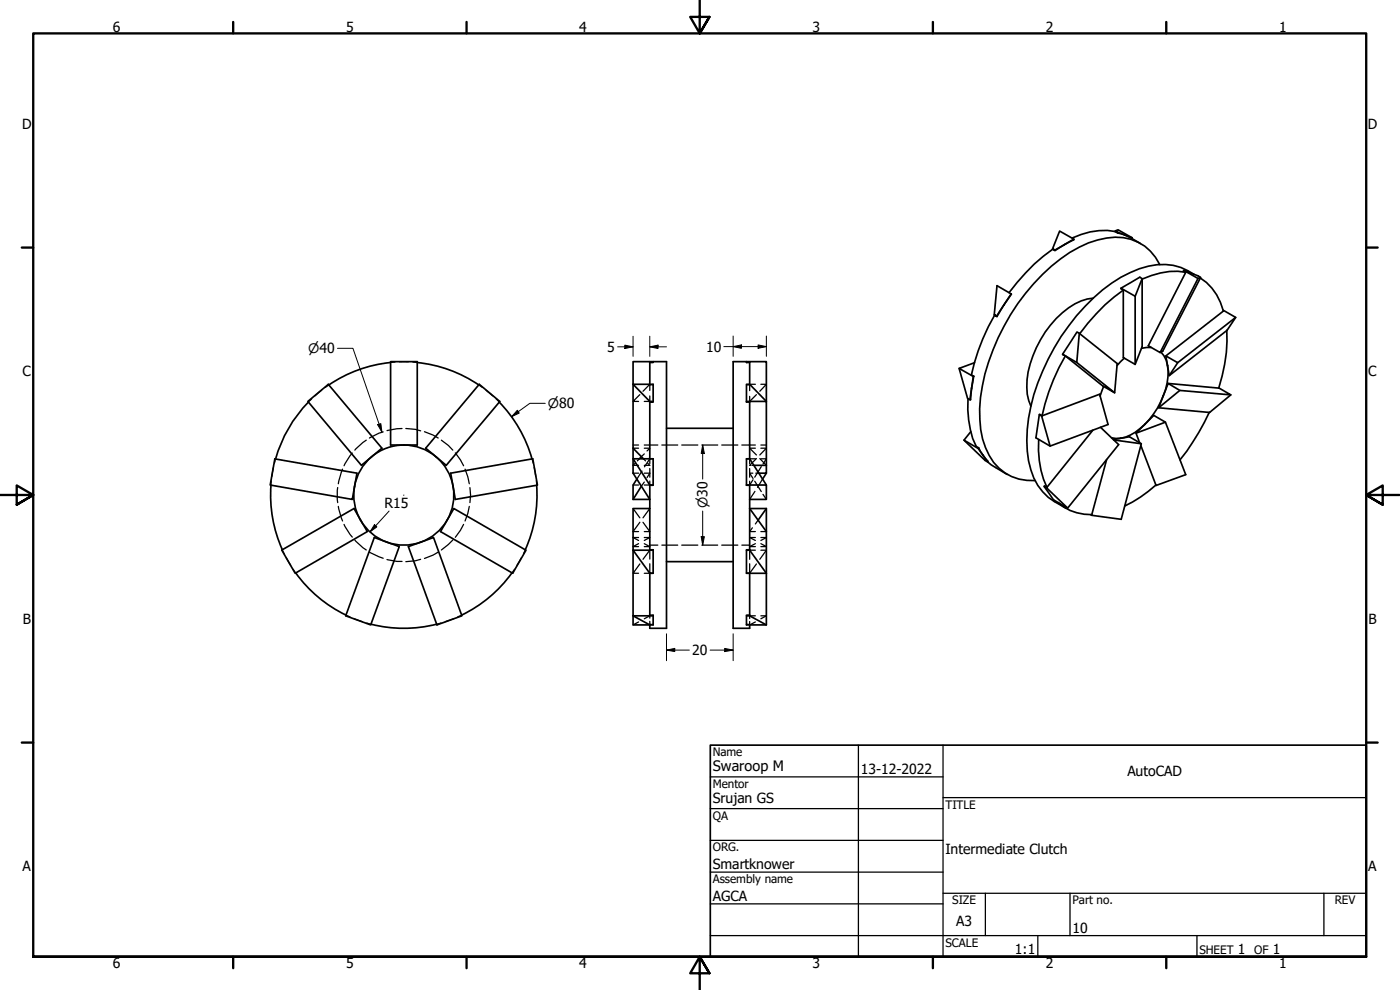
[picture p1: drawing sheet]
<svg xmlns="http://www.w3.org/2000/svg" width="420mm" height="297mm" viewBox="0 0 420 297" stroke-linecap="round" stroke-linejoin="round" font-family="sans-serif">
<!-- layer: Hidden (ANSI) -->
<g fill="none" stroke="#000" stroke-width=".38">
<path d="M93.5 119.7l-1 .9M96.5 117.1l-2 1.7M98.7 115.5l-1.1 .8M118.6 108.6l-1.4 .2M119.9 108.6h2.7M123.9 108.6l1.3 .2M143.7 115.5l1.1 .8M145.9 117.1l2 1.7M148.9 119.7l1 .9M192 118.4l-2 2h1.6M195 117.1v-1.8l-2 2.1M195 118.8v1.6h-1.6"/>
<path d="M195 115.5h.3M195.6 115.5h.4M224 115.5h.3M224.7 115.5h.3M225 108.5v.3M225 118.9v1.7M226.7 115.3h-1.7v1.9M227 118.4l-2 2M228.3 115.3h1.7l-2 2.1M82.7 137.7l-.3 1.3M105.7 135.9l-2.4 3.8M109.9 132.1l-3.4 3"/>
<path d="M115 129.6l-1.3 .4-2.8 1.4M120.6 128.6l-4.5 .6M121.8 128.6l2.9 .2 1.5 .5M127.4 129.5l2.6 1 1.5 .9M132.5 132.1l2.1 1.6 1.3 1.4M136.7 135.9l1.5 2.1 .9 1.7M159.7 137.7l.3 1.3M190 133.5h1.6M190 134.5h1.6M190.6 139l-.6 .6h1.6M191.9 137.7l-.6 .6M193.1 137.7l.6 .6"/>
<path d="M193.4 133.5h4M193.4 134.5h1.6l-.8 .8M193.4 136.2l-.9 .8M194.4 139l.6 .6h-1.6M195 137.7l-1.6 2.4M195 137.7v1.4M195 137.7h.3M195.6 137.7h.4M198.6 133.5h4.8M204.6 133.5h4.8M210.6 133.5h4.8M216.6 133.5h4.8"/>
<path d="M222.6 133.5h4.1M224 137.7h.3M224.7 137.7h.3M225 137.7v1.4M225.8 139.6h.5M226.7 137.7h-1.7M226.7 134.5h-1.7l2 2M227 137.6l-2 2h.4M228 137.6l2 2M228.3 133.5h1.7M228.3 134.5h1.7l-2 2M228.3 137.7h1.7l-1 1.5"/>
<path d="M81.4 144.3l-.1 1.3M82 140.3l-.4 2.6M101.3 146.3v4.5M101.5 151.9l1.3 4.4M102.8 140.8l-1.3 4.3M103.3 157.3l2.4 3.8M139.1 157.3l-.9 1.8-1.5 2.1M139.6 140.8l.8 2.3 .4 2M140.8 151.9l-.4 2.1-.8 2.3M141 146.3l.2 2.2-.2 2.3M160.3 140.3l.5 2.6M161 144.3l.1 1.3"/>
<path d="M190 142h1.6M190 145.5h1.6M190 152.6l2 2.8M192 156.7l-2 2.8h1.6M192.7 141.3l-1.6 2.4M193 156.7l2 2.8h-1.6M193.4 142h1.6l-.8 1.3M193.4 144.6l-.9 1.3M195 140.6v2.6M195 144.3v1.2h-1.6M195 152.6l-2 2.8M225 140.6v2.6"/>
<path d="M225.8 158.4l-.8 1.1h1.7M225.9 142h-.9l1 1.6M226 143.9l-1 1.7v-1.2M226.5 144.4l2 3.1M226.6 147.4l-1.6 2.4M226.8 142h1M227.5 156.1l-.8 1.1M228.3 159.5h1.7M228.5 140l-2 3.2M228.9 143.7l-1.6 2.5M229 148.3l1 1.5M84.7 165l.6 1.2"/>
<path d="M85.9 167.4l1.3 2.3M87.9 170.8l.8 1.1M106.5 162l3.4 3M110.9 165.7l4.1 1.8M116.1 167.9l3 .6h1.5M126.2 167.8l-1.5 .5-2.9 .2M131.5 165.7l-1.5 .8-2.6 1.1M135.9 162l-3.4 3M154.4 170.8l-.7 1.1M156.5 167.4l-1.4 2.3M157.7 165l-.6 1.2M191.6 163.1l-1.6 .9h1.6"/>
<path d="M191.6 161.3h-1.6l1.6 .9M192 169.2l-2 2.8h1.6M193.4 163.1l1.6 .9h-1.6M193.4 161.3h1.6l-1.6 .9M195 171.9l-1.6 .1M195 165v2.8M195 169.1v2.8M195 171.9h.3M195 165.1l-2 2.7M195 163.6h2.4M195.6 171.9h.4M198.6 163.6h4.8"/>
<path d="M204.6 163.6h4.8M210.6 163.6h4.8M216.6 163.6h4.8M222.6 163.6h2.4M224 171.9h.3M224.7 171.9h.3M225 169.1v2.9l2-2.8M226.7 163.1l-1.7 .9h1.7M226.7 161.3h-1.7l1.7 .9M226.7 165.1h-1.7v2.7M228.3 163.1l1.7 .9h-1.7M228.3 161.3h1.7l-1.7 .9"/>
<path d="M228.3 165.1h1.7l-2 2.7M103.8 184.6l1.2 .5M106.3 185.7l2.5 .8M110 186.9l1.3 .4M132.3 186.9l-1.2 .4M136.1 185.7l-2.5 .8M138.6 184.6l-1.2 .5M191.6 186.6l-1.6 .9M195 184.6v.9M195 186.4v1.1M195 187.3h.3M195 184.8l-1.6 .9"/>
<path d="M195.6 187.3h.4M224 187.3h.3M225 186.5v.9l-.3-.1M226.7 184.8h-1.7v.8M226.7 186.6l-1.7 .8M228.3 184.8h1.7l-1.7 .9"/>
</g>
<!-- layer: Visible (ANSI) -->
<g fill="none" stroke="#000" stroke-width=".51">
<path d="M315.9 74.8a54.3 54.3 0 0 0-13.1 13M315.9 74.6l.7 .6zM319.5 73.4l2.8-1.7v.2zM319.5 73.4l-2.9 1.8M319.5 73.4l-2.9 1.6M322.3 71.7l-4.3-2.4-2.1 5.3M334.6 69.5a20.6 20.6 0 0 0-12.8 1.9M334.8 69.3l.7 .4-.1 .2-.8-.4zM334.8 69.3l.7-.4 4.3 2.5M335.4 69.9l2.2 .6M335.5 69.7l2.1 .8M337.6 70.5l2.2 .9-.1 .2"/>
<path d="M337.6 70.5l4.7 2.6M348 79.4a14.4 14.4 0 0 0-15.9-8 35.6 35.6 0 0 0-19.2 10.9 63.8 63.8 0 0 0-18.9 40.3 24.7 24.7 0 0 0 4.2 16.1 14.2 14.2 0 0 0 12.4 5.5M298.4 94.5l.8 .5zM298.5 94.5a61.4 61.4 0 0 0-7 18l.7 .4M301.2 91.6l2.3-3.3-4.3-2.6-.8 8.8M301.2 91.6l-2 3.4M301.2 91.6l-2.1 3.3M303.5 88.2l-2.3 3.4M323.9 100l-.7 8.8M328.1 89.5a17.8 17.8 0 0 0-11.1 6.1 31.7 31.7 0 0 0-8.8 20.6l.1 2.1 1.1 3.5M336.4 86.5l4.3 2.4v20.4M337.1 87a53.3 53.3 0 0 0-13.1 13.1"/>
<path d="M342.8 83.7v20.3l-2.1 5.3-3.6-2v-20.3M342.8 83.7l-.7-.5-5.7 3.3 .7 .5M342.8 83.6l-2.1 5.3M355.3 81.1l4.3 1.7 .7 .4-.1 .2M355.3 81.1l4.2 2.5-11.3 22.2-3.6-2.1 11.3-22-.7-.4zM355.9 81.7a20.8 20.8 0 0 0-13.1 2M358.4 82.3a17 17 0 0 0-16.5-1.7 47 47 0 0 0-21.2 17.2 60.2 60.2 0 0 0-12.5 34.4 23 23 0 0 0 4.7 15.4l1.7 1.6 5.4 3.3M360.2 83.4a15.9 15.9 0 0 1 7 9.9l-17.3 13.5 .5 2.9M360.2 83.4l-11.3 22-.7 .4M360.3 83.2l-.8 .4M367.1 93.1l3.7 2.1-17.4 13.6-3.5-2M368.2 99.2a45.7 45.7 0 0 1-2.4 17.2l-15.2-1.4-1.5 3.7"/>
<path d="M368.2 99.2l-17.3 13.5-.5-3M370.8 95.2l-2.6 4M117.2 108.8a40 40 0 0 0-18.5 6.7M117.2 108.5h8v25h-8zM125.2 108.8a40 40 0 0 1 18.5 6.7M143.8 115.3l6.2 5.1-16.1 19.2-6.1-5.1zM195 108.5h1v.3h-1zM195 108.5h-5v6.8l5 5.1M195 108.8v6.5M196 108.5h4v80h-5v-1M224 108.5h6v11.9l-5-5.1h-1v5.1M224 108.5v.3h1v6.5"/>
<path d="M224 108.5h-4v80h5v-1M287.8 110.5l2.6 9.1 .7 .3M290.5 119.6a29.6 29.6 0 0 0 2.5 14.4l.7 .4M291.6 116.4l-.3 3.5h-.2zM292.1 113l-.5 3.4M292.2 112.9l-.6 3.5M292.5 108.8l-4.7 1.7 4.4 2.4M318.9 106.3l4.3 2.5 11.3 9-3.5-2zM319.7 106.8a61.4 61.4 0 0 0-7 18M324 100.1l-.8-.5-4.3 6.7M324 100.1l11.3 9-.8 8.7M331.2 115.9l-1.1 3"/>
<path d="M337.4 107.4l-2.1 2.3M345.5 104.3l-2.9 .2M348.4 105.6l.9 1.1 .7 1.4 .4 1.6M349.1 118.7l-1.4 3.7 15.2 1.3M349.1 118.7a23.7 23.7 0 0 1-5.5 8.6M350.4 109.7a16.5 16.5 0 0 1-1.3 9M350.6 115l3.5 2.1 15.3 1.4-3.6-2.1M353.4 108.8l-2.5 3.9M354.1 117.1l-6.4 5.3M369.4 118.5l-6.5 5.2M82.5 137.7l24.6 4.3-1.4 7.8-24.6-4.3zM92.4 120.4l6.2-5.1 16 19.2-6.1 5.1z"/>
<path d="M92.6 120.6a40 40 0 0 0-9.9 17.1M111.5 137a15 15 0 0 1 24.4 8.6 15 15 0 0 1-19.2 17.3 15 15 0 0 1-5.9-25.2l.7-.7M149.8 120.6a40 40 0 0 1 9.9 17.1M190 134.5l3.1 3.2M192.5 137l-.6 .7M195 120.4h1v.2h-1zM195 120.6v17.1M196 120.4v-5.1h-6v22.4l5 7.8M200 128.5h20M225 137.7v-17.1h-1v-.2h6v19.2h-3.7M225 137.7h-1v7.8M225 137.7l5 7.8"/>
<path d="M230 139.6v2.4h-2.2M289.3 132.1l6.4 6.1 .7 .3 .1-.1-1.5-1.9M291.3 129.5l-2 2.6 4.3 2.4M293.7 134.4l1.3 2.1M293.7 134.4l-.1 .1 1.4 2M295 136.5l1.4 2 1.1 1 4.8 2.9M311.7 131.9a29.6 29.6 0 0 0 2.5 14.3M311.9 124.4l-1 7 4.3 2.4 17.3-6.4-2.5-9.1-17.3 6.5M311.9 124.4l.8 .4zM312.6 124.8l2.6 9M328 129.1l-13.8 17.1M330.3 128.2l5.4 5.2-15.3 19-4.2-2.4-2.8-4"/>
<path d="M332.1 137.9l-4.4 16.5M334.1 131.9l4.9-.9 3.5 2.1-6 22.7-8.9-1.2M334.3 132l8.2 1.1M342.4 133.7l4.5 11.8M343.6 127.3l-2.7 2.7 1.1 2.8M343.6 127.3a12.3 12.3 0 0 1-8.7 4.3l-1.3-.2M343.6 127.3l2.7-2.7 3.5 2.1 6.1 15.7-8.9 3.3M349.8 126.7l-8.9 3.3M362.9 123.7a69.9 69.9 0 0 1-8.8 14.3M81.3 145.6a40 40 0 0 0 3.4 19.4M135.3 142l24.6-4.3 1.4 7.8-24.6 4.3zM136.2 152.6l21.7 12.5-4 6.9-21.7-12.5z"/>
<path d="M161.1 145.6a40 40 0 0 1-3.5 19.4M191.1 143.7l-1.1 1.8v4.3h5l-5-7.8v-4.3h6v7.9h-1M192.5 145.9l-2.5 3.9M195 145.6v19.4h1v7h-1M195 152.6h-5v12.5h6M196 145.5l-1 .1M224 145.6l6-.1v4.3h-5M224 145.6h1v19.4M225 152.6h5v6.9zM230 159.5v12.5h-6v-6.9M230 142l-1.1 1.7M230 152.6l-2.5 3.5"/>
<path d="M313.4 145.8l.8 .4-.1 .2-.7-.4zM314.1 146.4l6.3 6M317.6 150.8a14 14 0 0 0 10.1 3.6M327.3 154.4l.3 .2 .1-.2M346.9 145.5a38.5 38.5 0 0 1-9.3 6.3M346.9 145.5l-.1 .1M84.6 165.1l21.6-12.5 4 6.9-21.6 12.5zM88.7 171.9a40 40 0 0 0 15.1 12.6M112.3 161.3l7.5 2.7-8.5 23.5-7.5-2.7zM122.6 164l7.5-2.7 8.5 23.5-7.5 2.7zM153.6 171.9a40 40 0 0 1-15.1 12.7M195 172v12.6h1v2.9h-1"/>
<path d="M195 172l-5-6.9v19.7h6M200 168.5h20M224 165l1 .1zM225 165.1l5 6.9v15.5h-6v-2.7M225 172v12.6M111.3 187.3a40 40 0 0 0 19.7 0M190 184.8l5 2.7h-5zM224 184.6h1v.2h-1zM225 184.8l5 2.7"/>
</g>
<!-- layer: Border (ANSI) -->
<g fill="none" stroke="#000" stroke-width=".7">
<path d="M70 6.6v3.4M140 6.6v3.4M210 0v10l-2.9-4.9h5.8l-2.9 4.9 2.9-4.9M280 6.6v3.4M350 6.6v3.4M6.5 74.3h3.5M410 74.3h3.4M0 148.5h10l-5-2.8v5.7l5-2.9-5 2.9M420 148.5h-10l5-2.8v5.7l-5-2.9 5 2.9M6.5 222.8h3.5M410 222.8h3.4M10 287.1v-277.1h400v277.1h-400h400"/>
<path d="M70 287.1v3.4M140 287.1v3.4M212.9 292l-2.9-4.9 2.9 4.9h-5.8l2.9-4.9v9.9M280 287.1v3.4M350 287.1v3.4"/>
</g>
<!-- layer: Title (ANSI) -->
<g fill="none" stroke="#000" stroke-width=".38">
<path d="M213.2 233.1h69.8M257.6 223.6v63.5M283 239.3h127M283 223.6v63.5M213.2 242.6h69.8M213.2 252.1h69.8M213.2 261.7h69.8M213.2 271.2h69.8M283 268h127M295.7 268v12.7M321.1 268v12.7M397.3 268v12.7"/>
<path d="M213.2 280.7h196.8M311.5 280.7v6.4M359.2 280.7v6.4"/>
</g>
<path d="M213.2 223.6h196.8v63.5h-196.8z" fill="none" stroke="#000" stroke-width=".51"/>
<!-- layer: Dimension (ANSI) -->
<g fill="none" stroke="#000" stroke-width=".3">
<path d="M101.3 104.5h4.6l8.7 25.2M185.4 104.1h4.6M187.5 103.6l2.5 .5-2.5 .5zM190 100.9v6M195 104.1l2.5-.5v1zM195 104.1h5M195 100.9v6M217.2 104h12.8M220 104l2.5-.5v1zM220 100.8v6.1M227.5 103.5l2.5 .5-2.5 .5zM230 100.8v6.1"/>
<path d="M113.3 127.4l1-.3 .3 2.6zM155.3 123.1l.5 .8-2.3 1.1zM163.6 121h-4.6l-5.5 4M210.9 133.5l.5 2.6h-1zM210.9 133.5v10.2M112.4 157.4l.7 .7-2 1.5zM116.8 153.3l-5.7 6.3M121.2 148.5v.1M210.9 153.3v10.3M210.4 161h1l-.5 2.6zM200 195.1l2.5-.6v1zM200 195.1h6.9"/>
<path d="M200 190.2v8M213.1 195.1h6.9M217.5 194.5l2.5 .6-2.5 .4zM220 190.2v8"/>
</g>
<g fill="#000">
<path d="M187.5 103.6l2.5 .5-2.5 .5z" fill-rule="evenodd"/>
<path d="M195 104.1l2.5-.5v1z" fill-rule="evenodd"/>
<path d="M220 104l2.5-.5v1z" fill-rule="evenodd"/>
<path d="M227.5 103.5l2.5 .5-2.5 .5z" fill-rule="evenodd"/>
<path d="M113.3 127.4l1-.3 .3 2.6z" fill-rule="evenodd"/>
<path d="M155.3 123.1l.5 .8-2.3 1.1z" fill-rule="evenodd"/>
<path d="M210.9 133.5l.5 2.6h-1z" fill-rule="evenodd"/>
<path d="M112.4 157.4l.7 .7-2 1.5z" fill-rule="evenodd"/>
<path d="M210.4 161h1l-.5 2.6z" fill-rule="evenodd"/>
<path d="M200 195.1l2.5-.6v1z" fill-rule="evenodd"/>
<path d="M217.5 194.5l2.5 .6-2.5 .4z" fill-rule="evenodd"/>
</g>
<text font-size="4.3" x="213.9" y="231.4">Swaroop M</text>
<g font-size="4.2">
<text x="33.8" y="9.6">6</text>
<text x="103.9" y="9.6">5</text>
<text x="173.9" y="9.6">4</text>
<text x="243.8" y="9.6">3</text>
<text x="313.9" y="9.6">2</text>
<text x="383.9" y="9.6">1</text>
<text x="6.7" y="38.7">D</text>
<text x="410.5" y="38.7">D</text>
<text x="182.2" y="105.6">5</text>
<text x="211.9" y="105.5">10</text>
<text x="6.8" y="113">C</text>
<text x="410.7" y="113">C</text>
<text x="115.4" y="152.4">R15</text>
<text x="6.9" y="187.2">B</text>
<text x="410.7" y="187.2">B</text>
<text x="207.7" y="196.6">20</text>
<text x="258.4" y="232.3">13-12-2022</text>
<text x="338.3" y="232.9">AutoCAD</text>
<text x="213.9" y="241">Srujan GS</text>
<text x="283.8" y="256.3">Intermediate Clutch</text>
<text x="6.8" y="261.4">A</text>
<text x="213.9" y="260.8">Smartknower</text>
<text x="410.7" y="261.4">A</text>
<text x="213.9" y="270.4">AGCA</text>
<text x="287" y="277.8">A3</text>
<text x="321.9" y="279.9">10</text>
<text x="304.6" y="286.3">1:1</text>
<text x="371.5" y="286.2">1</text>
<text x="382" y="286.2">1</text>
<text x="33.8" y="290.5">6</text>
<text x="103.9" y="290.5">5</text>
<text x="173.9" y="290.5">4</text>
<text x="243.8" y="290.5">3</text>
<text x="313.9" y="290.5">2</text>
<text x="383.9" y="290.5">1</text>
</g>
<g font-size="3.9">
<text x="92.5" y="106">⌀40</text>
<text x="164.4" y="122.5">⌀80</text>
<text x="212.3" y="152.5" transform="rotate(-90 212.3 152.5)">⌀30</text>
</g>
<g font-size="3.5">
<text x="213.9" y="226.9">Name</text>
<text x="213.9" y="236.4">Mentor</text>
<text x="213.9" y="245.9">QA</text>
<text x="283.8" y="242.6">TITLE</text>
<text x="213.9" y="255.4">ORG.</text>
<text x="213.9" y="265">Assembly name</text>
<text x="285.8" y="271.3">SIZE</text>
<text x="321.9" y="271.3">Part no.</text>
<text x="400.6" y="271.3">REV</text>
<text x="283.8" y="284">SCALE</text>
<text x="360" y="286.2">SHEET</text>
<text x="376.4" y="286.2">OF</text>
</g>
</svg>
